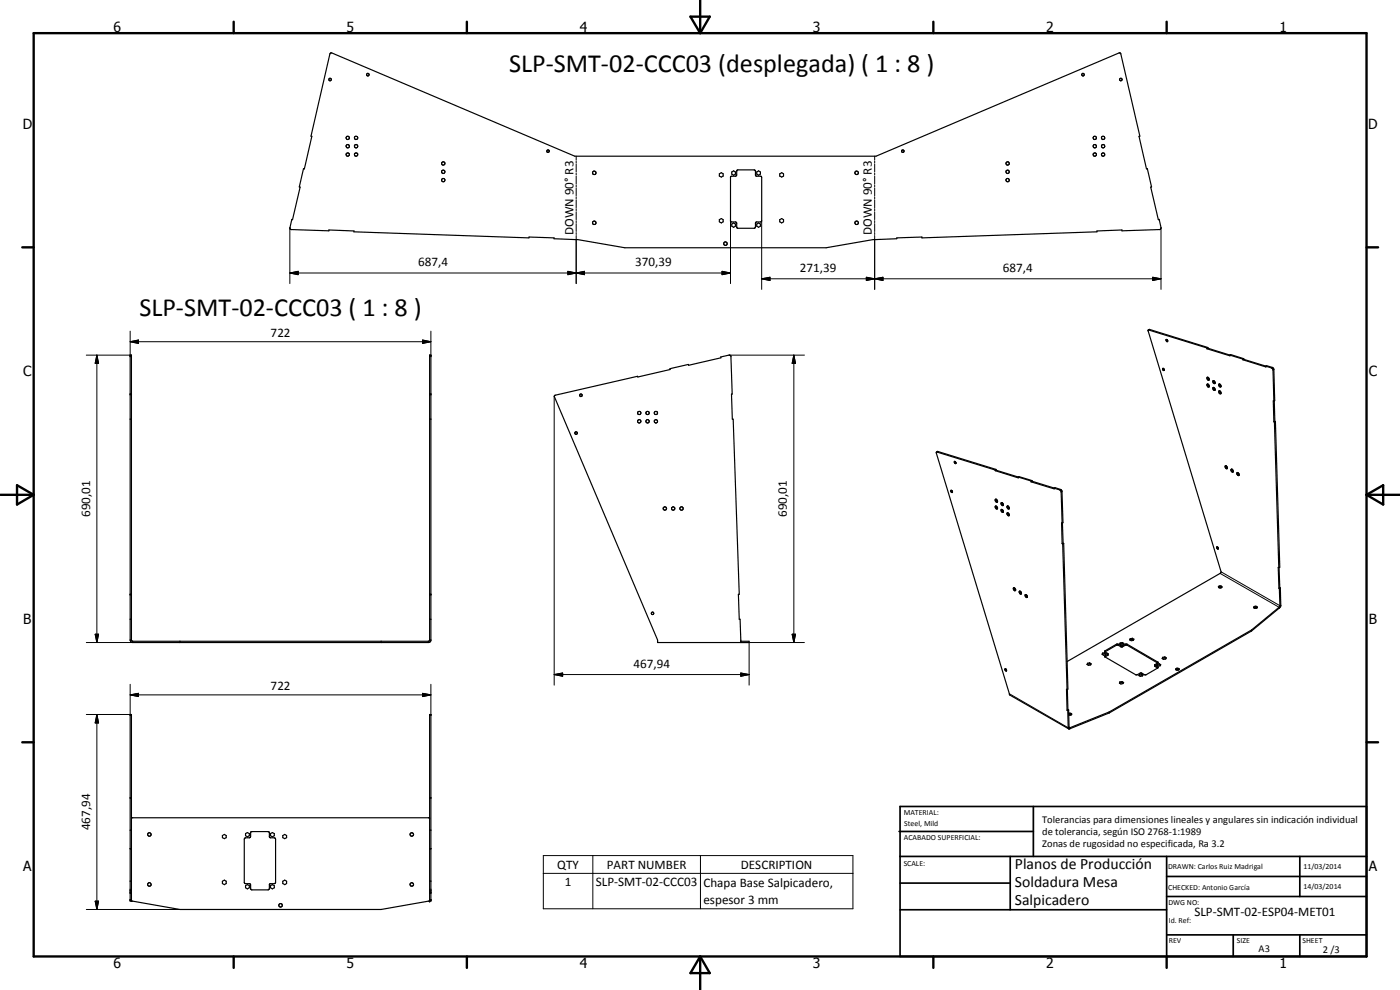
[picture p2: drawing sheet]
<svg xmlns="http://www.w3.org/2000/svg" width="420mm" height="297mm" viewBox="0 0 420 297" stroke-linecap="round" stroke-linejoin="round" font-family="sans-serif">
<g fill="none" stroke="#000" stroke-width=".35">
<path d="M99.2 15.9h.4l72.9 31h90.4l73.2-31 .3 .3 5.7 24.7h-.3l2.3 9.8 .2-.1 1.3 5.5h-.3l2.3 9.8 .3-.1 .5 2.6-.3 .5-11.4 .4v-.3l-7.5 .3v.3l-52.5 1.8v-.3l-7.6 .3v.2l-7 .3-14.2 2.4h-60.4l-14.2-2.4-7-.3v-.2l-7.5-.3-.1 .3-52.5-1.8v-.3l-7.5-.3v.3l-11.4-.4-.3-.5 .6-2.6 .2 .1 2.3-9.8h-.3l1.3-5.5 .2 .1 2.3-9.8h-.3zM110.1 22.2l.3-.2 .4 .5-.2 .2h-.4zM324.8 22.1l.5 .1-.1 .5h-.4l-.2-.2zM164.2 45l.6 .1v.5l-.3 .1-.3-.1zM215.9 52.2l.6-.4 .5 .4v.6l-.5 .3-.6-.3zM219.3 53l1.7-.3 .1-1.3 .3-.4h4.9l.4 .4 .1 1.3 1.7 .3 .1 13.2-.2 .4-1.6 .1-.1 1.4-.2 .4h-5.1l-.3-.4-.1-1.4-1.6-.1-.2-.2zM219.6 51.6l.6-.3 .5 .3v.6l-.5 .4-.6-.4zM227.1 51.6l.6-.3 .5 .3v.6l-.5 .4-.6-.4zM234 52.2l.6-.4 .6 .4v.6l-.6 .3-.6-.3zM215.9 65.9l.6-.3 .5 .3v.6l-.5 .4-.6-.4zM219.6 67.2l.6-.3 .5 .3v.7l-.5 .3-.6-.3zM227.1 67.2l.6-.3 .5 .3v.7l-.5 .3-.6-.3z"/>
<path d="M234 65.9l.6-.3 .6 .3v.6l-.6 .4-.6-.4zM344.6 99.1l17.6 5.3M344.6 99.1l21.9 72.5-.3 .4-46 26.5M344.6 99l.4-.2 17.5 5.5M39.1 118.2h.3M128.9 118.2h.4M348.9 110.5l.4 .1 .1 .5-.5-.1zM349.2 110.5l.2 .5M350.2 101.9h-.2v.4l.3 .2 .2-.2M350.2 101.9l.3 .4M362.2 104.4v.2M362.2 104.6l6.9 2.2v-.2"/>
<path d="M362.3 113.2a.48 .48 0 0 1 .5 .3 .48 .48 0 0 1-.2 .6l-.3-.4zM362.5 104.5l6.6 2.1M362.5 104.5l-.3 .1M362.5 104.3v.2M362.5 113.2l.2 .6 .2 .1M362.5 115.2l.1 .5 .3 .3M362.5 104.3l-.3 .1M362.5 115.2a.44 .44 0 0 0-.2 .6 .44 .44 0 0 0 .6 .2M362.5 115.2l.4 .8M364.1 116.3a.46 .46 0 0 1 .5 .3 .46 .46 0 0 1-.2 .5l-.3-.3zM364.1 114.2a.48 .48 0 0 1 .5 .3 .48 .48 0 0 1-.2 .6l-.3-.3zM364.3 114.2l.1 .5 .3 .2"/>
<path d="M364.3 116.2l.1 .5 .3 .3M365.8 117.3a.46 .46 0 0 1 .6 .3 .46 .46 0 0 1-.2 .6l-.4-.3zM365.8 115.2a.48 .48 0 0 1 .6 .3 .48 .48 0 0 1-.2 .6l-.4-.3zM366 115.2l.4 .8M366 117.3l.4 .7M369.1 106.6l.2-.2 3.9 1.2M369.1 106.6l3.9 1.1M373 107.7v.2M373 107.9l6.9 2.2v-.2M373.2 107.6l.1 .2M373.2 107.6l-.2 .1M373.3 107.8l6.6 2.1"/>
<path d="M373.3 107.8l-.3 .1M379.9 109.9l.2-.2 1.9 .6 .3 .4 .3 9.5-.3 .2M379.9 109.9l1.8 .5 .3 .6 .3 9.4M39.1 125.8h.3M128.9 125.8h.4M281 135.6l17.7 5.4M281 135.6l22 72.8 17.7 10.3M281.1 135.6l.3-.2 17.5 5.4M286.6 138.5l.3 .4M286.6 138.5l-.2 .1 .1 .3 .2 .2 .2-.2M367.9 139.7l-.2 .2v.4l.2 .3 .4-.1M367.9 139.7l.4 .8"/>
<path d="M367.9 139.7l.1 .5 .3 .3M382.3 126.5l.2 .1M382.3 120.4l-.2-.1 .2 6.2M382.4 120.3l.2 6.1M382.5 126.6l1.3 43.7M382.6 126.4l.2 .1M382.6 126.4l-.3 .1M382.8 126.5l1.3 43.7-.3 .1M382.8 126.5l-.3 .1M285.6 147.2l-.2-.1v.5l.3 .2 .2-.2M285.6 147.2l.3 .4M298.7 141v.2"/>
<path d="M298.7 141.2l6.9 2.2v-.3M298.7 151.9a.5 .5 0 0 1 .6 .2 .5 .5 0 0 1 0 .6l-.6-.3zM298.7 149.8a.53 .53 0 0 1 .6 .3 .53 .53 0 0 1-.1 .6l-.5-.3zM298.9 140.8l.1 .3M298.9 140.8l-.2 .2M298.9 151.8l.5 .8M298.9 149.8l.1 .4 .4 .3M299 141.1l6.6 2M299 141.1l-.3 .1M300.4 150.9l.1-.1a.53 .53 0 0 1 .5 .3 .53 .53 0 0 1-.1 .6l-.4-.3zM300.4 153a.44 .44 0 0 1 .6 .1 .44 .44 0 0 1-.1 .6l-.4-.3zM300.7 150.8l.4 .8"/>
<path d="M300.7 152.9l.4 .7M302.2 154a.43 .43 0 0 1 .6 .1 .43 .43 0 0 1-.2 .6zM302.3 151.8a.52 .52 0 0 1 .5 .3 .52 .52 0 0 1-.1 .6l-.5-.5zM302.5 151.8l.4 .8M302.5 153.9l.4 .7M305.6 143.1l.2-.1 3.9 1.2M305.6 143.1l3.8 1.2M309.4 144.6l7 2.1-.1-.2M309.4 144.3v.3M309.7 144.2v.2M309.7 144.2l-.3 .1M309.7 144.4l6.6 2"/>
<path d="M309.7 144.4l-.3 .2M316.3 146.5l.3-.2 1.8 .6 .3 .5 .3 9.4-.2 .2M316.3 146.5l1.7 .5 .5 .5 .3 9.5M318.8 157l-.2-.1 .2 6.2M318.8 156.9l.3 6.1M369.5 140.8a.53 .53 0 0 1 .5 .3 .53 .53 0 0 1-.1 .6 .63 .63 0 0 1-.4-.9zM369.7 140.8l.1 .4 .3 .3M371.5 141.8v.4l.4 .3M371.5 141.8l-.3 .1 .1 .5 .4 .3 .2-.1M371.5 141.8l.4 .8M39.1 178.3h.3M128.9 178.3h.4"/>
<path d="M304.1 176.4a.49 .49 0 0 1 .6 .3 .49 .49 0 0 1-.1 .5l-.4-.3zM304.4 176.4l.4 .7M306 177.3a.57 .57 0 0 1 .4 1 .61 .61 0 0 1-.4-1zM306.1 177.4v.3l.5 .4M307.7 178.5a.45 .45 0 0 1 .5 .2 .45 .45 0 0 1-.2 .6l-.3-.4zM307.9 178.4l.4 .7M318.8 163.1l.1 .1M318.9 163.2l1.3 43.7M319.1 163l-.3 .1M319.1 163l.1 .1M319.2 163.1l-.3 .1M319.2 163.1l1.3 43.7-.3 .1"/>
<path d="M365.4 164.1l-.3 .2 .5 .4M365.4 164.1l.3 .5M365.6 164.7h.1M365.7 164.6l-.1 .1M365.7 176l.3-.2 .7 .2a.55 .55 0 0 1-.5 .4 .55 .55 0 0 1-.5-.3zM365.7 176.3l.4-.2 .5 .2M383.8 170.3l-.2-.1 .2 6.3M383.8 176.5l.2 .1M383.9 170.3l.2 6M384 176.6l.1 5.1M384.1 176.3l.1 .1M384.1 176.3l-.3 .2"/>
<path d="M384.2 176.4l.2 5.2M384.2 176.4l-.2 .2M39.1 192v-85.4h.3v85.4M39.1 185.8h.3M39.1 192h.3M39.1 192l.2 .6 .5 .2M39.4 192l.3 .4h89l.2-.2v-85.6h.4v85.6l-.4 .5-.3 .1M39.8 192.8h88.8M39.8 192.4v.4M54 192.4v.4M114.4 192.4v.4M128.6 192.4v.4"/>
<path d="M128.9 185.8h.4M128.9 192h.4M222.3 192.4h2.5v.4h-27.5v-.8l-30.9-72.9 .1-.5 24.8-5.7 .1 .2 9.7-2.2v-.3l5.5-1.3 .1 .3 9.7-2.2-.1-.3 2.5-.5 .5 .1 .4 11.5h-.2l.3 7.6h.2l1.9 52.5h-.3l.3 7.5h.2l.2 7M326.4 199v.3M326.4 199.3l-.1 .1M327 198.9l-.6 .1M327 199.2l-.6 .1M327 198.9v.3M327 198.9l.5 .3-.2 .3-.6 .1-.5-.3 .2-.3M327 199.2l.4 .2M330.9 196v.3M330.9 196.3v.1"/>
<path d="M331.5 195.8l-.6 .2M331.5 196.1l-.6 .2M331.5 195.8v.3M331.5 195.8l.5 .3-.2 .4-.6 .1-.5-.3 .2-.3M331.5 196.1l.4 .2M331.6 197.1l9.3 5.4 1.5-.6 1.5 .6 3.5-2.1M331.6 195.6l.9 .5v.5l-.9 .5M331.6 195.6v-.3l3.5-2h.5l1.1 .5 1.4-.5 9.4 5.4-.1 .2M331.6 195.6l3.6-2.1 1.5 .6 1.4-.6 9.3 5.4M332.5 196.3l-.9 .5v.3M336.2 192.9v.3M336.2 193.2v.1"/>
<path d="M336.8 192.8l-.6 .1M336.8 193.1l-.6 .1M336.8 192.8v.3M336.8 192.8l.5 .2-.2 .4-.6 .1-.5-.2 .2-.4M336.8 193.1l.4 .2M339.2 191.6v.3M339.2 191.9v.1M339.8 191.5l.5 .3-.2 .4h-.6l-.5-.2 .2-.4M339.8 191.5v.3M339.8 191.8l.4 .2M339.8 191.5l-.6 .1M339.8 191.8l-.6 .1"/>
<path d="M346.5 199.5l1 .7-.1 .2M346.5 199.5l.1 .4 .8 .5M347.2 199.3v.3M347.2 199.6v.1M347.4 198.9l-.9 .6M347.9 199.1l-.7 .2M347.9 199.5l-.7 .1M347.9 199.1v.4M347.9 199.1l.4 .3-.1 .4-.7 .1-.4-.3 .1-.3M347.9 199.5l.3 .1M348.9 197.2v.3M348.9 197.5v.2"/>
<path d="M349.6 197.1l-.7 .1M349.6 197.4l-.7 .1M349.6 197.1v.3M349.6 197.1l.4 .3-.2 .3-.6 .2-.4-.3 .1-.4M349.6 197.4l.3 .2M375.6 189.3l-42.7 24.6M375.6 189v.3M375.6 189l-42.7 24.6M376.3 182.4h1M377.3 182.4h-.9M377.3 182.4v-.2a.57 .57 0 0 0-.5-.3 .57 .57 0 0 0-.6 .3l.2 .2M383.9 182.5l-8.3 6.8"/>
<path d="M383.9 182.2v.3M383.9 182.2l-8.3 6.8M384.1 181.7l-.2 .5M384.4 181.6l-.3 .1M384.4 181.6l-.5 .9M301.8 200.7l-.2 .3 .4 .3M301.8 200.7l.3 .6M301.8 200.7l.3 .5M302.1 201.3h-.1M320.2 213.1h.3M320.2 206.9l-.1-.1 .1 6.3M320.3 206.9l.2 6"/>
<path d="M320.5 213.1l.1 5.3M320.5 212.9l-.3 .2M320.5 212.9l.2 .1M320.6 218.4l.1 .3M320.7 214.1h.8a.44 .44 0 0 1-.2 .6 .44 .44 0 0 1-.6-.2M320.7 213l-.2 .1M320.7 213l.1 5.2M320.7 214.4h.9M320.8 218.2l-.2 .2M320.8 218.2l.1 .1M320.9 218.3v.1M320.9 218.4h.2"/>
<path d="M321.1 218.7h-.4M321.1 218.4v.3M332.9 213.6v.3M332.9 213.9l-11.8 4.8M332.9 213.6l-11.8 4.8M336.1 204.6v.3M336.1 204.9v.1M336.8 204.5l-.7 .1M336.8 204.8l-.7 .1M336.8 204.5v.3M336.8 204.5l.4 .3-.2 .3-.6 .1-.5-.2 .2-.4M336.8 204.8l.3 .2"/>
<path d="M342 202.3v.3M342 202.6l-.1 .1M342.6 202.2l-.6 .1M342.6 202.5l-.6 .1M342.6 202.2v.3M342.6 202.2l.5 .3-.3 .3-.6 .1-.4-.2 .2-.4M342.6 202.5l.3 .2M352.9 201l.4-.2 .5 .2M353.9 200.9l-.9 .1M353.9 200.9v-.1a.6 .6 0 0 0-1.1 0l.2 .2M39.1 239.4h.3M128.9 239.4h.4"/>
<path d="M39.1 249.1h.3M39.1 254.6h.3M39.4 245.4h89.5M66.7 250.7l.6-.3 .6 .3v.6l-.6 .3-.6-.3zM73.7 250.1l.5-.3 .6 .3v.6l-.6 .4-.5-.4zM75.3 249.6l5.2-.1 .3 .4 .1 1.3 1.4 .2 .4 .4v13l-.4 .3-1.4 .1-.1 1.4-.3 .4h-5.1l-.2-.3-.1-1.5-1.4-.1-.3-.2-.1-13.1 .4-.4 1.4-.2zM81.2 250.1l.5-.3 .6 .3v.6l-.6 .4-.5-.4zM84.9 250.7l.6-.3 .5 .3v.6l-.5 .3-.6-.3zM128.9 249.1h.4M128.9 254.6h.4M39.1 264.4h.3M39.1 267.8h.3"/>
<path d="M39.1 268.1h.3M39.1 269.9h.3M39.1 270.2h.3M39.4 270.4v-56h-.3v56l14.9 2.5h60.4l14.9-2.5v-56h-.4v56M66.7 264.4l.6-.3 .6 .3v.7l-.6 .3-.6-.3zM73.7 265.7l.5-.3 .6 .3v.7l-.6 .3-.5-.3zM81.2 265.7l.5-.3 .6 .3v.7l-.6 .3-.5-.3zM84.9 264.4l.6-.3 .5 .3v.7l-.5 .3-.6-.3zM128.9 264.4h.4M128.9 267.8h.4M128.9 268.1h.4M128.9 269.9h.4"/>
<path d="M128.9 270.2h.4"/>
<circle cx="99.1" cy="23.9" r=".37"/>
<circle cx="336.4" cy="23.9" r=".39"/>
<circle cx="104.4" cy="43.9" r=".51"/>
<circle cx="104.4" cy="46.4" r=".5"/>
<circle cx="104.4" cy="41.4" r=".49"/>
<circle cx="106.9" cy="43.9" r=".51"/>
<circle cx="106.9" cy="41.4" r=".5"/>
<circle cx="106.9" cy="46.4" r=".51"/>
<circle cx="133" cy="51.5" r=".5"/>
<circle cx="133" cy="54" r=".5"/>
<circle cx="133" cy="49" r=".5"/>
<circle cx="178.3" cy="51.8" r=".53"/>
<circle cx="257.1" cy="51.8" r=".53"/>
<circle cx="270.9" cy="45.3" r=".38"/>
<circle cx="302.4" cy="51.5" r=".49"/>
<circle cx="302.4" cy="49.1" r=".49"/>
<circle cx="302.4" cy="54" r=".49"/>
<circle cx="328.5" cy="43.9" r=".49"/>
<circle cx="328.6" cy="46.4" r=".5"/>
<circle cx="328.6" cy="41.4" r=".5"/>
<circle cx="331" cy="41.4" r=".51"/>
<circle cx="331" cy="43.9" r=".5"/>
<circle cx="331.1" cy="46.4" r=".49"/>
<circle cx="178.3" cy="66.9" r=".53"/>
<circle cx="217.7" cy="73.1" r=".52"/>
<circle cx="257.1" cy="66.9" r=".54"/>
<circle cx="174.3" cy="118.6" r=".39"/>
<circle cx="172.9" cy="129.9" r=".39"/>
<circle cx="191.8" cy="126.4" r=".51"/>
<circle cx="191.8" cy="123.9" r=".49"/>
<circle cx="194.3" cy="126.4" r=".51"/>
<circle cx="194.3" cy="123.9" r=".49"/>
<circle cx="196.8" cy="126.4" r=".5"/>
<circle cx="196.8" cy="123.9" r=".49"/>
<circle cx="199.5" cy="152.6" r=".5"/>
<circle cx="202" cy="152.6" r=".52"/>
<circle cx="204.5" cy="152.6" r=".52"/>
<circle cx="195.8" cy="184" r=".38"/>
<circle cx="44.8" cy="250.4" r=".51"/>
<circle cx="123.6" cy="250.4" r=".53"/>
<circle cx="44.8" cy="265.4" r=".52"/>
<circle cx="84.2" cy="271.6" r=".53"/>
<circle cx="123.6" cy="265.4" r=".52"/>
</g>
<g fill="#000">
<circle cx="39.1" cy="118.2" r=".18"/>
<circle cx="39.1" cy="106.6" r=".18"/>
<circle cx="39.4" cy="118.2" r=".18"/>
<circle cx="39.4" cy="106.6" r=".18"/>
<circle cx="128.9" cy="106.6" r=".18"/>
<circle cx="128.9" cy="118.2" r=".18"/>
<circle cx="129.3" cy="118.2" r=".18"/>
<circle cx="129.3" cy="106.6" r=".18"/>
<circle cx="39.1" cy="178.3" r=".18"/>
<circle cx="39.4" cy="178.3" r=".18"/>
<circle cx="128.9" cy="178.3" r=".18"/>
<circle cx="129.3" cy="178.3" r=".18"/>
<circle cx="128.9" cy="245.4" r=".18"/>
<circle cx="39.1" cy="269.9" r=".18"/>
<circle cx="39.4" cy="269.9" r=".18"/>
<circle cx="128.9" cy="269.9" r=".18"/>
<circle cx="128.9" cy="270.4" r=".18"/>
<circle cx="129.3" cy="269.9" r=".18"/>
</g>
<g fill="none" stroke="#000" stroke-width=".3">
<path d="M172.9 46.9v1.1M172.9 48.3v.6M172.9 49.2v2.4M172.9 51.9v.6M172.9 52.8v2.4M172.9 55.5v.6M172.9 56.4v2.4M172.9 59.1v.5M172.9 59.9v2.5M262.5 46.9v1.1M262.5 48.3v.6M262.5 49.2v2.4"/>
<path d="M262.5 51.9v.6M262.5 52.8v2.4M262.5 55.5v.6M262.5 56.4v2.4M262.5 59.1v.5M262.5 59.9v2.5M87 68.4v16.7M172.9 62.6v.6M172.9 63.5v2.4M172.9 66.2v.6M172.9 67.1v2.4M172.9 69.8v.6"/>
<path d="M172.9 70.7v14.4M219.2 66.2v18.9M228.6 66.2v20.6M262.5 62.6v.6M262.5 63.5v2.4M262.5 66.2v.6M262.5 67.1v2.4M262.5 69.8v.6M262.5 70.7v16.1M348.4 68.4v18.4M39.1 99.4v7.6M87 81.9l2.5-.5v1z"/>
<path d="M87 81.9h132.2M129.3 99.4v7.6M170.4 81.4l2.5 .5-2.5 .5zM170.4 81.4l5 1v-1l-5 1zM172.9 81.9l2.5-.5v1zM216.7 81.4l2.5 .5-2.5 .5zM228.6 83.7l2.5-.5v1zM228.6 83.7h119.8M260 83.2l2.5 .5-2.5 .5zM262.5 83.7l2.5-.5v1zM345 98.8l-.2 .2M345.9 83.2l2.5 .5-2.5 .5z"/>
<path d="M25.9 106.6h13.2M29.1 106.6l.5 2.4h-1zM29.1 106.6v86.2M39.1 102.5l2.5-.5v1zM39.1 102.5h90.2M126.8 102l2.5 .5-2.5 .5zM166.3 118.9v86.7M218.9 106.6h22.5M238.2 106.6l.5 2.4h-1zM238.2 106.6v86.2M381.8 110.2l-.2 .2M382.3 110.9l-.3 .1"/>
<path d="M281.5 135.5l-.3 .1M318.3 146.9l-.3 .1M318.7 147.5l-.2 .1M366.2 172l17.7 10.2M366.5 171.6l17.6 10.1M25.9 192.8h13.9M28.6 190.3h1l-.5 2.5zM222.3 192.8h19.1M224.8 192.8v12.8M237.7 190.3h1l-.5 2.5zM331.6 195.3v.3M331.6 196.8v.3"/>
<path d="M332.4 196.3v.3M335.1 193.3v.3M335.6 193.3v.3M336.4 193.8v.3M336.9 193.8v.3M337.7 193.3v.3M338.3 193.3v.3M346.7 199.7v.3M347.4 198.6v.3M25.9 214.4h13.2M29.1 214.4l.5 2.5h-1zM29.1 214.4v58.5"/>
<path d="M39.1 208.5l2.5-.5v1zM39.1 205.3v9.4M39.1 208.5h90.2M126.8 208l2.5 .5-2.5 .5zM129.3 205.3v9.4M166.3 202.4l2.6-.5v1zM166.3 202.4h58.5M222.3 201.9l2.5 .5-2.5 .5zM302.9 208.2l17.7 10.2M320.8 218.2l.3 .2M347.4 200.2v.2M163.1 256.7h92.9v16h-92.9z"/>
<path d="M177.9 256.7v16M210.2 256.7v16M25.9 272.9h28.1M28.6 270.4h1l-.5 2.5zM163.1 262h92.9"/>
</g>
<g fill="none" stroke="#000" stroke-width=".71">
<path d="M10.1 9.9h400v277.1h-400zM70.1 6.5v3.4M140.1 6.5v3.4M207.2 5h5.8l-2.9 4.9zM210.1 0v9.9M280.1 6.5v3.4M350.1 6.5v3.4M6.7 74.2h3.4M410.1 74.2h3.5M.1 148.5h10M5.1 145.6l5 2.9-5 2.9zM410.1 148.5h10"/>
<path d="M410.1 148.5l5-2.9v5.8zM6.7 222.7h3.4M410.1 222.7h3.5M70.1 287v3.4M140.1 287v3.4M210.1 287v10M210.1 287l2.9 5h-5.8zM280.1 287v3.4M350.1 287v3.4"/>
</g>
<g fill="none" stroke="#000" stroke-width=".51">
<path d="M269.8 249.5h40.3M270.1 242h140v45h-140zM270.1 257h140M303.2 257v16M310.1 242v15M350.1 257v30M390.1 257v12M270.1 265h33.1M270.1 273h80M350.1 269h60M350.1 263h60M350.1 280.5h60"/>
<path d="M370.1 280.5v6.5M390.1 280.5v6.5"/>
</g>
<g fill="#000">
<path d="M87 81.9l2.5-.5v1zM170.4 81.4l2.5 .5-2.5 .5zM172.9 81.9l2.5-.5v1zM216.7 81.4l2.5 .5-2.5 .5zM228.6 83.7l2.5-.5v1zM260 83.2l2.5 .5-2.5 .5zM262.5 83.7l2.5-.5v1zM345.9 83.2l2.5 .5-2.5 .5zM29.1 106.6l.5 2.4h-1zM39.1 102.5l2.5-.5v1zM126.8 102l2.5 .5-2.5 .5zM238.2 106.6l.5 2.4h-1z"/>
<path d="M28.6 190.3h1l-.5 2.5zM237.7 190.3h1l-.5 2.5zM29.1 214.4l.5 2.5h-1zM39.1 208.5l2.5-.5v1zM126.8 208l2.5 .5-2.5 .5zM166.3 202.4l2.6-.5v1zM222.3 201.9l2.5 .5-2.5 .5zM28.6 270.4h1l-.5 2.5z"/>
</g>
<g font-size="7.9">
<text x="152.8" y="21.7">SLP-SMT-02-CCC03 (desplegada) ( 1 : 8 )</text>
<text x="41.9" y="94.9">SLP-SMT-02-CCC03 ( 1 : 8 )</text>
</g>
<g font-size="4.7">
<text x="304.6" y="260.8">Planos de Producción</text>
<text x="304.6" y="266.2">Soldadura Mesa</text>
<text x="304.6" y="271.6">Salpicadero</text>
</g>
<g font-size="4.2">
<text x="34" y="9.6">6</text>
<text x="104" y="9.6">5</text>
<text x="174" y="9.6">4</text>
<text x="244" y="9.6">3</text>
<text x="314" y="9.6">2</text>
<text x="384" y="9.6">1</text>
<text x="6.8" y="38.7">D</text>
<text x="410.6" y="38.7">D</text>
<text x="7" y="112.9">C</text>
<text x="410.8" y="112.9">C</text>
<text x="7" y="187.1">B</text>
<text x="410.8" y="187.1">B</text>
<text x="7" y="261.4">A</text>
<text x="410.8" y="261.4">A</text>
<text x="34" y="290.4">6</text>
<text x="104" y="290.4">5</text>
<text x="174" y="290.4">4</text>
<text x="244" y="290.4">3</text>
<text x="314" y="290.4">2</text>
<text x="384" y="290.4">1</text>
</g>
<g font-size="3.9">
<text x="172.2" y="70.5" transform="rotate(-90 172.2 70.5)">DOWN 90° R3</text>
<text x="261.7" y="70.5" transform="rotate(-90 261.7 70.5)">DOWN 90° R3</text>
<text x="125.5" y="79.8">687,4</text>
<text x="190.6" y="79.8">370,39</text>
<text x="240.1" y="81.6">271,39</text>
<text x="301" y="81.6">687,4</text>
<text x="81.2" y="101">722</text>
<text x="27" y="155.2" transform="rotate(-90 27 155.2)">690,01</text>
<text x="236.2" y="155.2" transform="rotate(-90 236.2 155.2)">690,01</text>
<text x="190.1" y="200.3">467,94</text>
<text x="81.2" y="207">722</text>
<text x="27" y="249.1" transform="rotate(-90 27 249.1)">467,94</text>
<text x="167.2" y="260.6">QTY</text>
<text x="182.1" y="260.6">PART NUMBER</text>
<text x="222.4" y="260.6">DESCRIPTION</text>
<text x="169.5" y="266">1</text>
<text x="178.8" y="266">SLP-SMT-02-CCC03</text>
<text x="211.1" y="266.1">Chapa Base Salpicadero,</text>
<text x="211.1" y="271.4">espesor 3 mm</text>
<text x="358.5" y="275">SLP-SMT-02-ESP04-MET01</text>
</g>
<g font-size="3.1">
<text x="312.7" y="246.8">Tolerancias para dimensiones lineales y angulares sin indicación individual</text>
<text x="312.7" y="250.4">de tolerancia, según ISO 2768-1:1989</text>
<text x="312.7" y="254">Zonas de rugosidad no especificada, Ra 3.2</text>
<text x="377.7" y="285.6">A3</text>
<text x="397" y="285.9">2 /3</text>
</g>
<g font-size="2.4">
<text x="271.2" y="244.4">MATERIAL:</text>
<text x="271.3" y="252">ACABADO SUPERFICIAL:</text>
<text x="271.4" y="247.9">Steel, Mild</text>
<text x="271.2" y="259.7">SCALE:</text>
<text x="350.6" y="260.8">DRAWN: Carlos Ruiz Madrigal</text>
<text x="391.2" y="260.6">11/03/2014</text>
<text x="350.6" y="267.1">CHECKED: Antonio García</text>
<text x="391.2" y="266.7">14/03/2014</text>
<text x="350.6" y="271.4">DWG NO:</text>
<text x="350.8" y="276.9">Id. Ref:</text>
<text x="350.8" y="282.8">REV</text>
<text x="371.2" y="282.9">SIZE</text>
<text x="390.9" y="282.9">SHEET</text>
</g>
</svg>
